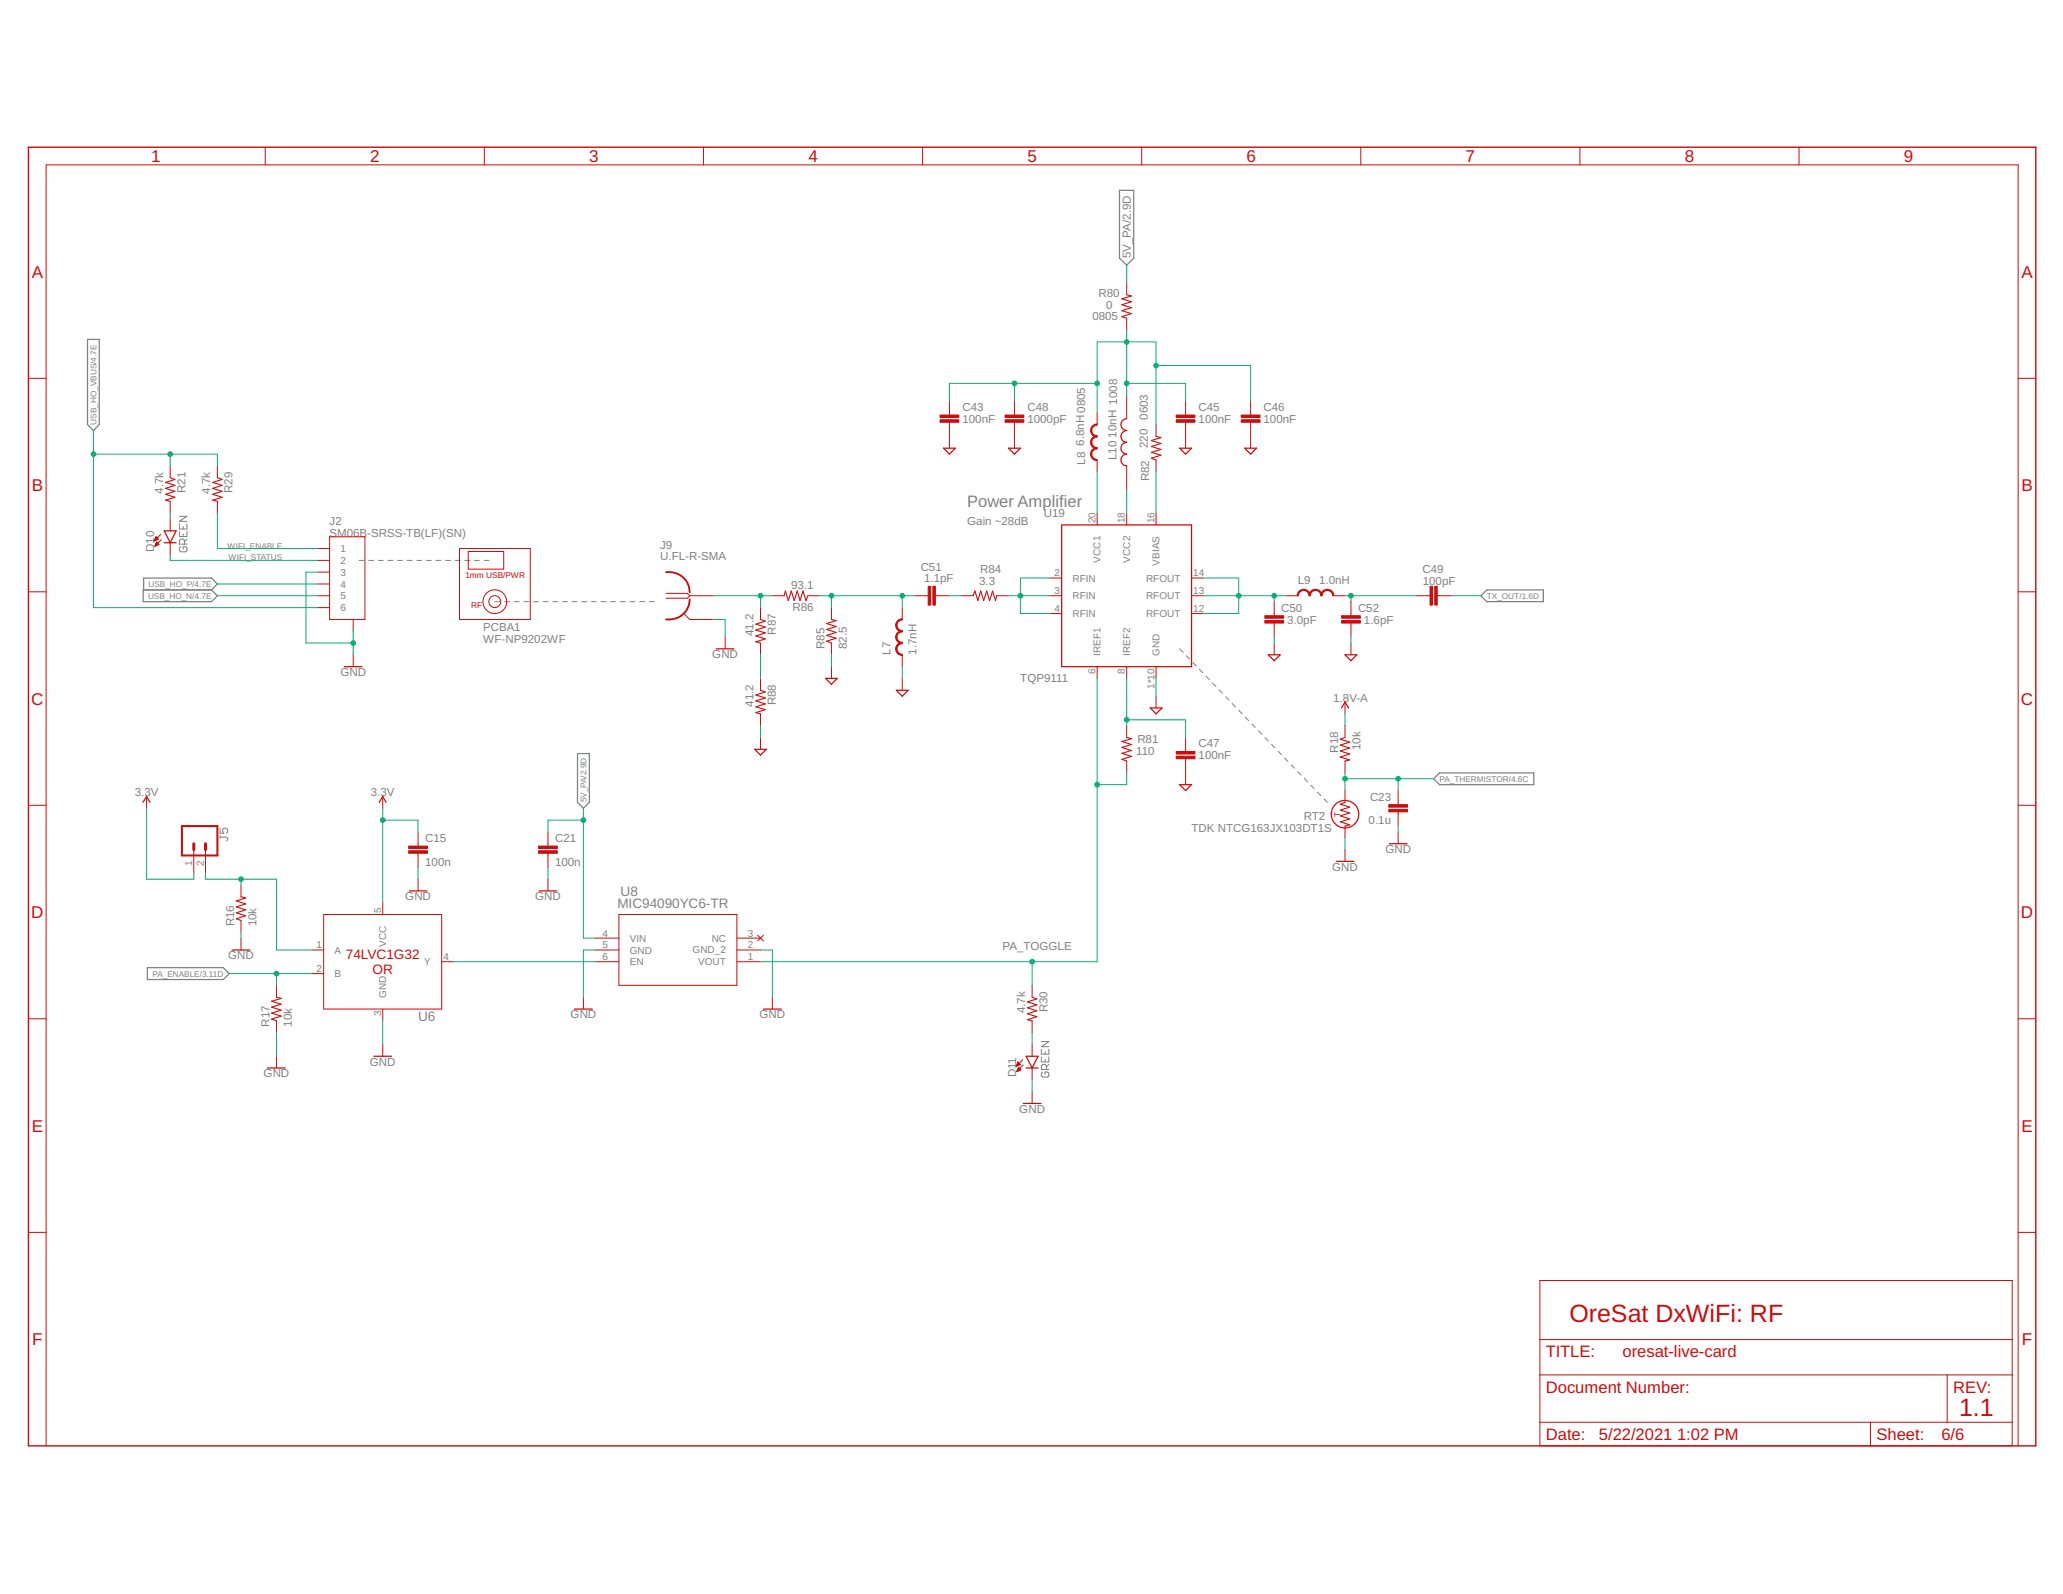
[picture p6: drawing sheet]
<svg xmlns="http://www.w3.org/2000/svg" width="279mm" height="216mm" viewBox="0 0 279 216" stroke-linecap="round" stroke-linejoin="round" font-family="sans-serif">
<g fill="none" stroke="#808080" stroke-width=".14">
<path d="M24.3 71v.6h1v-.6M24.3 72v.7h1v-.7M24.3 69.9h1l-1 .7h1M24.5 74l-.2 .2v.4l.2 .1h.6l.2-.1v-.4l-.2-.2h-.3v.4M24.8 71.3v.3M24.8 72.3v.4M25 73.7v-.5l-.2-.2h-.3l-.2 .2v.5h1M25.3 73l-.3 .4M48.6 75.9h.7M49.9 75.9h.7M51.2 75.9h.7M52.5 75.9h.7"/>
<path d="M53.8 75.9h.7M55.1 75.9h.7M56.5 75.9h.6M57.7 75.9h.7M59 75.9h.7M60.3 75.9h.7M61.6 75.9h.7M62.9 75.9h.7M64.2 75.9h.7M65.6 75.9h.6M67 81.5h.7M68.3 81.5h.7"/>
<path d="M69.6 81.5h.7M71 81.5h.6M72.2 81.5h.7M73.6 81.5h.6M74.9 81.5h.6M76.2 81.5h.7M77.5 81.5h.6M78.8 81.5h.7M80.1 81.5h.7M81.4 81.5h.7M82.7 81.5h.7M84 81.5h.7"/>
<path d="M85.3 81.5h.7M86.6 81.5h.7M87.9 81.5h.7M159.8 87.9l.4 .5M160.7 88.8l.4 .5M161.5 89.7l.5 .5M162.4 90.7l.5 .4M163.3 91.6l.5 .5M164.2 92.5l.5 .5M165.1 93.4l.5 .5M166 94.4l.5 .4M166.9 95.3l.4 .5"/>
<path d="M167.8 96.2l.4 .5M168.7 97.1l.4 .5M169.5 98l.5 .5M170.4 99l.5 .4M171.3 99.9l.5 .5M29.8 113.4h.9l.1 .2v.1l-.1 .2M29.8 112.2v.7h.5l-.2-.4v-.1l.2-.2h.4l.1 .2v.3l-.1 .2M29.8 113.2v.4M172.2 100.8l.5 .5M173.1 101.7l.4 .5M174 102.7l.4 .4M174.9 103.6l.4 .5"/>
<path d="M175.8 104.5l.4 .5M176.7 105.4l.4 .5M177.5 106.4l.5 .4M178.4 107.3l.5 .5M179.3 108.2l.5 .5M141 142.1v.7h1v-.7M141 143.2v.6h1v-.6M141 141.1h1l-1 .7h1M141.2 145.2l-.2 .2v.3l.2 .2h.7l.1-.2v-.3l-.1-.2h-.4v.3M141.5 142.5v.3M141.5 143.5v.3M141.7 144.9v-.5l-.2-.2h-.3l-.2 .2v.5h1"/>
<path d="M142 144.2l-.3 .3"/>
</g>
<path d="M151.6 25.8h1.9v9.2l-.9 .9-1-.9zM11.9 46h1.5v11.5l-.7 .8-.8-.8zM19.4 79.9h9.2l.8 .8-.8 .8h-9.2zM19.5 79.9v-1.6h9.1l.8 .8-.8 .8M200.6 80.7l.8-.8h7.6v1.6h-7.6zM78.2 102.1h1.6v6.6l-.8 .8-.8-.8zM194.2 105.5l.8-.8h12.7v1.6h-12.7zM20 131.1h10.2l.9 .8-.9 .8h-10.2z" fill="none" stroke="#808080" stroke-width=".17"/>
<path d="M3.9 19.9h271.8v175.9h-271.8z" fill="none" stroke="#c90d0c" stroke-width=".19"/>
<g fill="none" stroke="#c90d0c" stroke-width=".14">
<path d="M35.9 19.9v2.4M65.6 19.9v2.4M95.3 19.9v2.4M124.9 19.9v2.4M154.6 19.9v2.4M184.3 19.9v2.4M214 19.9v2.4M243.6 19.9v2.4M152.6 38.3v1.6M3.9 51.2h2.3M128.6 54.3v1.9M128.6 57.2v3.5"/>
<path d="M137.4 54.3v1.9M137.4 57.2v3.5M148.6 55.9v1.6M152.6 43.1v1.6M152.6 53.5v3.2M156.6 57.5v1.6M160.6 54.3v1.9M160.6 57.2v3.5M169.4 54.3v1.9M169.4 57.2v3.5M273.3 51.2h2.4M20.9 73.2h.1"/>
<path d="M20.9 73.2h.2M21 73.1h.2M21 73h.4M21 74h.1M21 73.9h.2M21 72.9h.4M21 73.8h.3M21.1 72.9h.2M21.1 73.8h.4M21.1 72.8h.1M21.1 73.7h.4M21.1 72.7h.1"/>
<path d="M21.1 72.7l.3 .3-.5 .3zM21.1 73.6h.3M21.2 73.5h.1M21.2 73.4l-.2 .6M21.2 73.4l.3 .3-.5 .3M21.2 73.4h.1M21.8 72.4l-.9 .9M21.8 73.1l-.8 .9M23.1 63.1v1.6M23.1 67.9v1.6M23.1 70.3v1.6M23.1 73.5v1.6"/>
<path d="M29.4 63.1v1.6M29.4 67.9v1.6M43 74.3h1.6M43 75.9h1.6M43 77.5h1.6M43 79.1h1.6M44.6 72.7h4.8v11.2h-4.8zM62.2 74.3h9.6v9.6h-9.6zM63.4 74.7h4.8v2.4h-4.8zM142.2 78.3h1.6M148.6 62.3v1.6M148.6 69.5v1.6"/>
<path d="M152.6 63.1v3.2M152.6 69.5v1.6M156.6 62.3v1.6M156.6 69.5v1.6M161.4 78.3h1.6M3.9 80.2h2.3M43 80.7h1.6M43 82.3h1.6M47.8 83.9v1.6M47.8 88.7v1.6M90.2 80.4h2.9l.3 .3M92.6 83.1l.8 .8h3.2"/>
<path d="M93.4 80.7h3.2M93.4 80.7l-.3 .3h-2.9M98.2 86.3v1.6M103 82.3v1.6M103 87.1v1.6M103 91.9v1.6M103 96.7v1.6M103 99.9v1.6M104.6 80.7h1.6M109.4 80.7h1.6M112.6 82.3v1.6M112.6 87.1v1.6"/>
<path d="M112.6 90.3v1.6M122.2 82.3v1.6M122.2 88.7v1.6M122.2 91.9v1.6M123.8 80.7h1.9M126.7 80.7h1.9M130.2 80.7h1.6M135 80.7h1.6M142.2 80.7h1.6M142.2 83.1h1.6M148.6 90.3v1.6M152.6 90.3v1.6"/>
<path d="M152.6 98.3v1.6M156.6 90.3v1.6M156.6 94.3v1.6M160.6 99.9v1.9M161.4 80.7h1.6M161.4 83.1h1.6M172.6 81.5v1.9M172.6 84.4v1.9M172.6 87.1v1.6M174.2 80.7h1.6M180.6 80.7h1.6M182.2 95.1v1.6"/>
<path d="M182.2 98.3v1.6M183 81.5v1.9M183 84.4v1.9M183 87.1v1.6M191.8 80.7h1.9M194.6 80.7h2M273.3 80.2h2.4M3.9 109.1h2.3M19.9 107.9v1.6M26.2 115.1v3.2M27.8 115.1v3.2M32.6 119.9v1.6"/>
<path d="M51.8 107.9v1.6M56.6 112.7v1.9M56.6 115.5v2M56.6 119.1v1.6M74.2 112.7v1.9M74.2 115.5v2M74.2 119.1v1.6M152.6 103.1v1.6M160.6 102.8v3.5M182.2 103.1v1.6M182.2 107.1v1.6M182.2 111.9v1.6"/>
<path d="M182.2 115.1v1.6M189.4 107.1v1.9M189.4 110v1.9M189.4 112.7v1.6M273.3 109.1h2.4M3.9 138h2.3M32.6 124.7v1.6M32.6 127.1v1.6M37.4 133.5v1.6M37.4 138.3v1.6M42.2 128.7h1.6M42.2 131.9h1.6"/>
<path d="M43.8 123.9h16v12.8h-16zM51.8 122.3v1.6M51.8 136.7v1.6M59.8 130.3h1.6M79 135.1v1.6M80.6 128.7h3.2M80.6 130.3h3.2M80.6 127.1h3.2M83.8 123.9h16v9.6h-16zM99.8 128.7h3.2M99.8 130.3h3.2M99.8 127.1h3.2"/>
<path d="M102.6 126.7l.8 .7M103.4 126.7l-.8 .7M104.6 135.1v1.6M139.8 133.5v1.6M139.8 138.3v1.6M273.3 138h2.4M37.4 143.1v1.6M51.8 141.5v1.6M137.6 144.4h.1M137.7 144.3h.2M137.7 144.3h.3M137.7 144.2h.5"/>
<path d="M137.7 145.1h.1M137.8 144.1h.3M137.8 145h.2M137.8 144.9h.4M137.8 144h.2M137.8 144.9h.5M137.8 143.9h.1M137.8 144.8h.4M137.9 143.8l-.3 .6M137.9 143.8l.3 .4-.6 .2M137.9 143.9h.1M137.9 144.8h.2"/>
<path d="M137.9 144.7h.2M137.9 144.6h.1M137.9 144.6l.4 .3-.6 .2zM138.5 143.5l-.9 .9M138.6 144.3l-.9 .8M139.8 141.5v1.6M139.8 144.7v1.6M139.8 147.8v1.7M3.9 166.9h2.3M208.6 173.4h63.9v22.4h-63.9zM273.3 166.9h2.4M6.2 195.8v-173.5h267.1v173.5"/>
<path d="M208.6 186.2h63.9M208.6 192.6h63.9M208.6 181.4h63.9M253.3 192.6v3.2M263.7 186.2v6.4"/>
<circle cx="67" cy="81.5" r="1.61"/>
<circle cx="67" cy="81.5" r=".8"/>
</g>
<g fill="none" stroke="#c90d0c" stroke-width=".17">
<path d="M152.6 56.7a.8 .8 0 0 0-.8 .8 .8 .8 0 0 0 .8 .8 .79 .79 0 0 0-.8 .8 .79 .79 0 0 0 .8 .8 .8 .8 0 0 0-.8 .8 .8 .8 0 0 0 .8 .8 .79 .79 0 0 0-.8 .8 .79 .79 0 0 0 .8 .8M22.2 71.9h1.7l-.8 1.6zM22.2 73.5h1.7M127.8 60.7h1.6l-.8 .8zM136.6 60.7h1.6l-.8 .8zM143.8 71.1h17.6v19.2h-17.6zM159.8 60.7h1.6l-.8 .8zM168.6 60.7h1.6l-.8 .8zM46.6 90.3h2.4M97 87.9h2.4M111.8 91.9h1.6l-.8 .8zM121.4 93.5h1.6l-.8 .8z"/>
<path d="M155.8 95.9h1.6l-.8 .8zM171.8 88.7h1.6l-.8 .8zM181.7 95.9l.5-.8 .4 .8M182.2 88.7h1.6l-.8 .8zM19.4 108.7l.5-.8 .4 .8M51.4 108.7l.4-.8 .5 .8M102.2 101.5h1.6l-.8 .8zM159.8 106.3h1.6l-.8 .8zM181 116.7h2.4M188.2 114.3h2.4M31.4 128.7h2.4M55.4 120.7h2.4"/>
<path d="M73 120.7h2.4M77.8 136.7h2.4M103.4 136.7h2.4M36.2 144.7h2.4M50.6 143.1h2.4M138.6 149.5h2.4M139 143.1h1.6l-.8 1.6zM139 144.7h1.6"/>
<circle cx="182.2" cy="110.3" r="1.86"/>
</g>
<path d="M24.6 111.9h4.8v4h-4.8z" fill="none" stroke="#c90d0c" stroke-width=".28"/>
<path d="M26.2 114.3v.8M27.8 114.3v.8" fill="none" stroke="#c90d0c" stroke-width=".4"/>
<g fill="none" stroke="#c90d0c" stroke-width=".15">
<path d="M152.6 39.9l.6 .2-1.3 .4 1.3 .4-1.3 .4 1.3 .4-1.3 .4 1.3 .4-1.3 .4 .7 .2M156.6 59.1l.6 .2-1.3 .4 1.3 .4-1.3 .4 1.3 .4-1.3 .4 1.3 .4-1.3 .4 .7 .2M23.1 64.7l.6 .2-1.3 .4 1.3 .4-1.3 .4 1.3 .4-1.3 .5 1.3 .4-1.3 .4 .7 .1M29.4 64.7l.7 .2-1.3 .4 1.3 .4-1.3 .4 1.3 .4-1.3 .5 1.3 .4-1.3 .4 .6 .1M103 83.9l.7 .2-1.3 .4 1.3 .4-1.3 .4 1.3 .4-1.3 .4 1.3 .4-1.3 .4 .6 .2M103 93.5l.7 .2-1.3 .4 1.3 .4-1.3 .4 1.3 .4-1.3 .4 1.3 .4-1.3 .4 .6 .2M106.2 80.7l.2-.6 .4 1.2 .4-1.2 .4 1.2 .4-1.2 .4 1.2 .4-1.2 .4 1.2 .2-.6M112.6 83.9l.6 .2-1.2 .4 1.2 .4-1.2 .4 1.2 .4-1.2 .4 1.2 .3-1.2 .4 .6 .3M131.8 80.7l.2-.6 .4 1.2 .4-1.2 .4 1.2 .4-1.2 .4 1.2 .4-1.2 .4 1.2 .2-.6M152.6 99.9l.6 .2-1.3 .3 1.3 .4-1.3 .4 1.3 .4-1.3 .4 1.3 .4-1.3 .4 .7 .3M182.2 99.9l-.7 .2 1.3 .4-1.3 .4 1.3 .4-1.3 .4 1.3 .4-1.3 .4 1.3 .4-.6 .2M182.2 108.7l-.7 .2 1.3 .4-1.3 .4 1.3 .4-1.3 .4 1.3 .4-1.3 .4 1.3 .4-.6 .2"/>
<path d="M32.6 121.5l.7 .1-1.3 .4 1.3 .4-1.3 .4 1.3 .4-1.3 .4 1.3 .4-1.3 .4 .6 .3M37.4 135.1l.7 .1-1.3 .4 1.3 .4-1.3 .4 1.3 .4-1.3 .4 1.3 .4-1.3 .4 .6 .3M139.8 135.1l.6 .2-1.3 .4 1.3 .4-1.3 .4 1.3 .4-1.3 .4 1.3 .4-1.3 .4 .7 .2"/>
</g>
<g fill="#c90d0c" stroke="#c90d0c" stroke-width=".14">
<path d="M127.3 56.9h2.6v.3h-2.6z"/>
<path d="M127.3 56.2h2.6v.4h-2.6z"/>
<path d="M159.3 56.9h2.5v.3h-2.5z"/>
<path d="M159.3 56.2h2.5v.4h-2.5z"/>
<path d="M168.1 56.9h2.5v.3h-2.5z"/>
<path d="M168.1 56.2h2.5v.4h-2.5z"/>
<path d="M159.3 102.4h2.5v.4h-2.5z"/>
<path d="M159.3 101.8h2.5v.3h-2.5z"/>
<path d="M136.1 56.9h2.6v.3h-2.6z"/>
<path d="M136.1 56.2h2.6v.4h-2.6z"/>
<path d="M194.3 79.4h.3v2.6h-.3z"/>
<path d="M193.7 79.4h.3v2.6h-.3z"/>
<path d="M171.3 84.1h2.5v.3h-2.5z"/>
<path d="M171.3 83.4h2.5v.3h-2.5z"/>
<path d="M126.3 79.4h.4v2.6h-.4z"/>
<path d="M125.7 79.4h.3v2.6h-.3z"/>
<path d="M181.7 84.1h2.5v.3h-2.5z"/>
<path d="M181.7 83.4h2.5v.3h-2.5z"/>
<path d="M55.4 115.2h2.5v.4h-2.5z"/>
<path d="M55.4 114.6h2.5v.3h-2.5z"/>
<path d="M72.9 115.2h2.6v.4h-2.6z"/>
<path d="M72.9 114.6h2.6v.3h-2.6z"/>
<path d="M188.1 109.6h2.5v.4h-2.5z"/>
<path d="M188.1 109h2.5v.3h-2.5z"/>
</g>
<g fill="#c90d0c" stroke="#c90d0c" stroke-width=".14">
<path d="M121.3 87.9h.2a.74 .74 0 0 0 .7 .7v.2h-.1a.9 .9 0 0 1-.8-.9z" fill-rule="evenodd"/>
<path d="M121.6 87.2l.5-.2h.1v.2a.74 .74 0 0 0-.7 .7h-.2v-.1z" fill-rule="evenodd"/>
<path d="M121.3 86.3h.2a.74 .74 0 0 0 .7 .7v.2a.85 .85 0 0 1-.9-.9z" fill-rule="evenodd"/>
<path d="M121.5 85.7l.6-.3h.1v.2a.7 .7 0 0 0-.7 .7h-.2v-.1z" fill-rule="evenodd"/>
<path d="M121.3 84.7h.2a.74 .74 0 0 0 .7 .7v.2h-.1a.9 .9 0 0 1-.8-.9z" fill-rule="evenodd"/>
<path d="M121.6 84l.5-.2h.1v.2a.74 .74 0 0 0-.7 .7h-.2v-.1z" fill-rule="evenodd"/>
<path d="M147.7 61.5h.2a.7 .7 0 0 0 .7 .7v.2a.85 .85 0 0 1-.9-.9z" fill-rule="evenodd"/>
<path d="M147.9 61l.6-.4h.1v.2a.7 .7 0 0 0-.7 .7h-.2z" fill-rule="evenodd"/>
<path d="M147.7 59.9h.2a.7 .7 0 0 0 .7 .7v.2h-.1a.86 .86 0 0 1-.8-.9z" fill-rule="evenodd"/>
<path d="M147.9 59.4l.6-.4h.1v.2a.74 .74 0 0 0-.7 .7h-.2z" fill-rule="evenodd"/>
<path d="M147.7 58.3h.2a.7 .7 0 0 0 .7 .7v.2a.85 .85 0 0 1-.9-.9z" fill-rule="evenodd"/>
<path d="M147.9 57.8l.6-.4h.1v.2a.7 .7 0 0 0-.7 .7h-.2z" fill-rule="evenodd"/>
<path d="M176 80l.4-.2h.2v.2a.74 .74 0 0 0-.7 .7h-.2v-.1z" fill-rule="evenodd"/>
<path d="M176.6 79.8h.1a.85 .85 0 0 1 .7 .9h-.1a.74 .74 0 0 0-.7-.7z" fill-rule="evenodd"/>
<path d="M177.5 80.2l.6-.4h.1v.2a.74 .74 0 0 0-.8 .7h-.1v-.1z" fill-rule="evenodd"/>
<path d="M178.2 79.8h.1a.85 .85 0 0 1 .7 .9h-.1a.7 .7 0 0 0-.7-.7z" fill-rule="evenodd"/>
<path d="M179.2 80l.4-.2h.2v.2a.74 .74 0 0 0-.8 .7h-.1v-.1z" fill-rule="evenodd"/>
<path d="M179.8 79.8h.1a.85 .85 0 0 1 .7 .9h-.1a.74 .74 0 0 0-.7-.7z" fill-rule="evenodd"/>
</g>
<path d="M90.2 77.5a2.8 2.8 0 0 1 3.2 2.7M93.4 81.2a2.8 2.8 0 0 1-3.2 2.7" fill="none" stroke="#c90d0c" stroke-width=".25"/>
<g fill="none" stroke="#0dab76" stroke-width=".14">
<path d="M152.6 35.9v2.4M12.7 58.3v24h30.3M137.4 51.9v2.4M148.6 55.9v-9.6h8v11.2M148.6 51.9h-20v2.4M152.6 44.7v8.8M152.6 51.9h8v2.4M156.6 49.5h12.8v4.8M12.7 61.5h16.7v1.6M23.1 61.5v1.6M23.1 69.5v.8M23.1 75.1v.8h19.9"/>
<path d="M29.4 69.5v4.8h13.6M29.4 79.1h13.6M43 77.5h-1.6v9.6h6.4M142.2 78.3h-4v4.8h4M148.6 63.9v5.6M152.6 66.3v3.2M156.6 63.9v5.6M163 78.3h4.8v4.8h-4.8M29.4 80.7h13.6M47.8 85.5v3.2M96.6 83.9h1.6v2.4M96.6 80.7h8"/>
<path d="M103 80.7v1.6M103 88.7v3.2M103 98.3v1.6M111 80.7h12.8M112.6 80.7v1.6M112.6 88.7v1.6M122.2 80.7v1.6M122.2 90.3v1.6M128.6 80.7h1.6M136.6 80.7h5.6M148.6 91.9v38.4h-45.6M152.6 91.9v6.4"/>
<path d="M152.6 97.5h8v2.4M156.6 91.9v2.4M163 80.7h11.2M172.6 80.7v.8M172.6 86.3v.8M182.2 96.7v1.6M182.2 80.7h9.6M183 80.7v.8M183 86.3v.8M196.6 80.7h4M19.9 109.5v9.6h6.3v-.8M27.8 118.3v.8h9.6v9.6h4.8"/>
<path d="M32.6 119.1v.8M51.8 109.5v12.8M51.8 111.1h4.8v1.6M56.6 117.5v1.6M74.2 117.5v1.6M79 109.5v17.6h1.6M79 111.1h-4.8v1.6M152.6 104.7v1.6h-4M182.2 104.7v2.4M182.2 113.5v1.6M182.2 105.5h12M189.4 105.5v1.6"/>
<path d="M189.4 111.9v.8M31.1 131.9h11.1M32.6 126.3v.8M37.4 131.9v1.6M37.4 139.9v3.2M51.8 138.3v3.2M61.4 130.3h19.2M80.6 128.7h-1.6v6.4M103 128.7h1.6v6.4M139.8 130.3v3.2M139.8 139.9v1.6M139.8 146.3v1.5"/>
</g>
<g fill="#0dab76" stroke="#0dab76" stroke-width=".14">
<circle cx="47.8" cy="87.1" r=".32"/>
<circle cx="32.6" cy="119.1" r=".32"/>
<circle cx="51.8" cy="111.1" r=".32"/>
<circle cx="79" cy="111.1" r=".32"/>
<circle cx="152.6" cy="46.3" r=".32"/>
<circle cx="156.6" cy="49.5" r=".32"/>
<circle cx="148.6" cy="51.9" r=".32"/>
<circle cx="137.4" cy="51.9" r=".32"/>
<circle cx="152.6" cy="51.9" r=".32"/>
<circle cx="152.6" cy="97.5" r=".32"/>
<circle cx="167.8" cy="80.7" r=".32"/>
<circle cx="172.6" cy="80.7" r=".32"/>
<circle cx="183" cy="80.7" r=".32"/>
<circle cx="138.2" cy="80.7" r=".32"/>
<circle cx="148.6" cy="106.3" r=".32"/>
<circle cx="139.8" cy="130.3" r=".32"/>
<circle cx="103" cy="80.7" r=".32"/>
<circle cx="112.6" cy="80.7" r=".32"/>
<circle cx="122.2" cy="80.7" r=".32"/>
<circle cx="37.4" cy="131.9" r=".32"/>
<circle cx="182.2" cy="105.5" r=".32"/>
<circle cx="189.4" cy="105.5" r=".32"/>
<circle cx="23.1" cy="61.5" r=".32"/>
<circle cx="12.7" cy="61.5" r=".32"/>
</g>
<g font-size="3.4" fill="#c90d0c">
<text x="212.6" y="179">OreSat DxWiFi: RF</text>
<text x="265.3" y="191.8">1.1</text>
</g>
<g font-size="2.3" fill="#c90d0c">
<text x="20.5" y="22">1</text>
<text x="50.1" y="22">2</text>
<text x="79.8" y="22">3</text>
<text x="109.5" y="22">4</text>
<text x="139.2" y="22">5</text>
<text x="168.8" y="22">6</text>
<text x="198.5" y="22">7</text>
<text x="228.2" y="22">8</text>
<text x="257.8" y="22">9</text>
<text x="4.3" y="37.6">A</text>
<text x="273.8" y="37.6">A</text>
<text x="4.3" y="66.5">B</text>
<text x="273.8" y="66.5">B</text>
<text x="4.2" y="95.4">C</text>
<text x="273.7" y="95.4">C</text>
<text x="4.2" y="124.4">D</text>
<text x="273.7" y="124.4">D</text>
<text x="4.3" y="153.3">E</text>
<text x="273.8" y="153.3">E</text>
<text x="4.4" y="182.2">F</text>
<text x="273.8" y="182.2">F</text>
</g>
<text font-size="2.2" fill="#808080" x="131" y="68.7">Power Amplifier</text>
<g font-size="2.2" fill="#c90d0c">
<text x="209.4" y="183.8">TITLE:</text>
<text x="219.7" y="183.8">oresat-live-card</text>
<text x="209.4" y="188.6">Document Number:</text>
<text x="264.5" y="188.6">REV:</text>
<text x="209.4" y="195">Date:</text>
<text x="216.5" y="195">5/22/2021</text>
<text x="227.1" y="195">1:02 PM</text>
<text x="254.1" y="195">Sheet:</text>
<text x="262.9" y="195">6/6</text>
</g>
<g font-size="1.8" fill="#808080">
<text x="83.6" y="122.9">MIC94090YC6-TR</text>
<text x="84" y="121.3">U8</text>
<text x="56.6" y="138.3">U6</text>
</g>
<g font-size="1.8" fill="#c90d0c">
<text x="46.9" y="129.9">74LVC1G32</text>
<text x="50.5" y="131.9">OR</text>
</g>
<g font-size="1.6" fill="#808080">
<text x="153.1" y="35" transform="rotate(-90 153.1 35)">5V_PA/2.9D</text>
<text x="148.8" y="40.2">R80</text>
<text x="149.8" y="41.8">0</text>
<text x="147.9" y="43.3">0805</text>
<text x="130.4" y="57.3">100nF</text>
<text x="130.4" y="55.7">C43</text>
<text x="139.1" y="57.3">1000pF</text>
<text x="139.1" y="55.7">C48</text>
<text x="151.2" y="59.3" transform="rotate(-90 151.2 59.3)">10nH 1008</text>
<text x="155.5" y="56.9" transform="rotate(-90 155.5 56.9)">0603</text>
<text x="162.3" y="57.3">100nF</text>
<text x="162.3" y="55.7">C45</text>
<text x="171.1" y="57.3">100nF</text>
<text x="171.1" y="55.7">C46</text>
<text x="146.8" y="60.4" transform="rotate(-90 146.8 60.4)">6.8nH 0805</text>
<text x="147" y="62.9" transform="rotate(-90 147 62.9)">L8</text>
<text x="151.2" y="62.3" transform="rotate(-90 151.2 62.3)">L10</text>
<text x="155.5" y="60.7" transform="rotate(-90 155.5 60.7)">220</text>
<text x="155.6" y="65.2" transform="rotate(-90 155.6 65.2)">R82</text>
<text x="22.1" y="66.9" transform="rotate(-90 22.1 66.9)">4.7k</text>
<text x="25.1" y="66.8" transform="rotate(-90 25.1 66.8)">R21</text>
<text x="28.5" y="66.9" transform="rotate(-90 28.5 66.9)">4.7k</text>
<text x="31.5" y="66.8" transform="rotate(-90 31.5 66.8)">R29</text>
<text x="44.6" y="71.1">J2</text>
<text x="131" y="71.1">Gain ~28dB</text>
<text x="141.4" y="70.1">U19</text>
<text x="20.9" y="74.8" transform="rotate(-90 20.9 74.8)">D10</text>
<text x="44.6" y="72.7">SM06B-SRSS-TB(LF)(SN)</text>
<text x="89.4" y="75.9">U.FL-R-SMA</text>
<text x="89.4" y="74.3">J9</text>
<text x="124.7" y="77.3">C51</text>
<text x="132.8" y="77.7">R84</text>
<text x="192.7" y="77.7">C49</text>
<text x="107.2" y="79.7">93.1</text>
<text x="107.3" y="82.8">R86</text>
<text x="125.2" y="78.8">1.1pF</text>
<text x="132.6" y="79.3">3.3</text>
<text x="173.5" y="82.9">C50</text>
<text x="175.8" y="79.1">L9</text>
<text x="178.6" y="79.1">1.0nH</text>
<text x="183.9" y="82.9">C52</text>
<text x="192.7" y="79.3">100pF</text>
<text x="65.4" y="87.1">WF-NP9202WF</text>
<text x="65.4" y="85.5">PCBA1</text>
<text x="96.5" y="89.2">GND</text>
<text x="102" y="86.1" transform="rotate(-90 102 86.1)">41.2</text>
<text x="105.1" y="86" transform="rotate(-90 105.1 86)">R87</text>
<text x="111.7" y="87.9" transform="rotate(-90 111.7 87.9)">R85</text>
<text x="114.7" y="87.9" transform="rotate(-90 114.7 87.9)">82.5</text>
<text x="120.6" y="88.7" transform="rotate(-90 120.6 88.7)">L7</text>
<text x="124.1" y="88.7" transform="rotate(-90 124.1 88.7)">1.7nH</text>
<text x="174.3" y="84.5">3.0pF</text>
<text x="184.7" y="84.5">1.6pF</text>
<text x="46.1" y="91.6">GND</text>
<text x="102" y="95.7" transform="rotate(-90 102 95.7)">41.2</text>
<text x="105.1" y="95.5" transform="rotate(-90 105.1 95.5)">R88</text>
<text x="138.2" y="92.4">TQP9111</text>
<text x="180.6" y="95.1">1.8V-A</text>
<text x="154" y="100.7">R81</text>
<text x="162.3" y="101.2">C47</text>
<text x="181.2" y="101.9" transform="rotate(-90 181.2 101.9)">R18</text>
<text x="184.2" y="101.6" transform="rotate(-90 184.2 101.6)">10k</text>
<text x="18.2" y="107.9">3.3V</text>
<text x="50.2" y="107.9">3.3V</text>
<text x="153.9" y="102.3">110</text>
<text x="162.3" y="102.8">100nF</text>
<text x="161.4" y="112.7">TDK NTCG163JX103DT1S</text>
<text x="176.6" y="111.1">RT2</text>
<text x="185.4" y="111.6">0.1u</text>
<text x="185.5" y="108.4">C23</text>
<text x="57.6" y="117.2">100n</text>
<text x="57.6" y="114">C15</text>
<text x="75.2" y="117.2">100n</text>
<text x="75.2" y="114">C21</text>
<text x="180.4" y="118">GND</text>
<text x="187.6" y="115.6">GND</text>
<text x="31.7" y="125.5" transform="rotate(-90 31.7 125.5)">R16</text>
<text x="34.7" y="125.5" transform="rotate(-90 34.7 125.5)">10k</text>
<text x="54.9" y="122">GND</text>
<text x="72.5" y="122">GND</text>
<text x="30.9" y="129.9">GND</text>
<text x="135.8" y="128.7">PA_TOGGLE</text>
<text x="77.3" y="137.9">GND</text>
<text x="102.9" y="137.9">GND</text>
<text x="138.8" y="137.2" transform="rotate(-90 138.8 137.2)">4.7k</text>
<text x="141.9" y="137.1" transform="rotate(-90 141.9 137.1)">R30</text>
<text x="36.5" y="139.1" transform="rotate(-90 36.5 139.1)">R17</text>
<text x="39.5" y="139.1" transform="rotate(-90 39.5 139.1)">10k</text>
<text x="35.7" y="145.9">GND</text>
<text x="50.1" y="144.3">GND</text>
<text x="137.6" y="145.9" transform="rotate(-90 137.6 145.9)">D11</text>
<text x="138.1" y="150.7">GND</text>
</g>
<g font-size="1.4" fill="#808080">
<text x="148.4" y="70.9" transform="rotate(-90 148.4 70.9)">20</text>
<text x="152.4" y="70.9" transform="rotate(-90 152.4 70.9)">18</text>
<text x="156.4" y="70.9" transform="rotate(-90 156.4 70.9)">16</text>
<text x="46.1" y="74.8">1</text>
<text x="46.1" y="76.4">2</text>
<text x="46.1" y="78">3</text>
<text x="149.1" y="76.2" transform="rotate(-90 149.1 76.2)">VCC1</text>
<text x="153.1" y="76.2" transform="rotate(-90 153.1 76.2)">VCC2</text>
<text x="157.1" y="76.6" transform="rotate(-90 157.1 76.6)">VBIAS</text>
<text x="46.1" y="79.6">4</text>
<text x="46.1" y="81.2">5</text>
<text x="46.1" y="82.8">6</text>
<text x="142.8" y="78.1">2</text>
<text x="142.8" y="80.5">3</text>
<text x="142.8" y="82.9">4</text>
<text x="145.3" y="78.8">RFIN</text>
<text x="145.3" y="81.2">RFIN</text>
<text x="145.3" y="83.6">RFIN</text>
<text x="155.2" y="78.8">RFOUT</text>
<text x="155.2" y="81.2">RFOUT</text>
<text x="155.2" y="83.6">RFOUT</text>
<text x="161.6" y="78.1">14</text>
<text x="161.6" y="80.5">13</text>
<text x="161.6" y="82.9">12</text>
<text x="149.1" y="88.8" transform="rotate(-90 149.1 88.8)">IREF1</text>
<text x="153.1" y="88.8" transform="rotate(-90 153.1 88.8)">IREF2</text>
<text x="157.1" y="88.8" transform="rotate(-90 157.1 88.8)">GND</text>
<text x="148.4" y="91.3" transform="rotate(-90 148.4 91.3)">6</text>
<text x="152.4" y="91.3" transform="rotate(-90 152.4 91.3)">8</text>
<text x="156.4" y="93.3" transform="rotate(-90 156.4 93.3)">1*10</text>
<text x="26" y="117.3" transform="rotate(-90 26 117.3)">1</text>
<text x="27.6" y="117.3" transform="rotate(-90 27.6 117.3)">2</text>
<text x="51.6" y="123.6" transform="rotate(-90 51.6 123.6)">5</text>
<text x="42.8" y="128.4">1</text>
<text x="42.8" y="131.6">2</text>
<text x="45.3" y="129.1">A</text>
<text x="52.3" y="128.2" transform="rotate(-90 52.3 128.2)">VCC</text>
<text x="57.5" y="130.7">Y</text>
<text x="60.1" y="130">4</text>
<text x="81.6" y="126.8">4</text>
<text x="81.6" y="128.4">5</text>
<text x="81.6" y="130">6</text>
<text x="85.3" y="127.5">VIN</text>
<text x="85.3" y="129.1">GND</text>
<text x="85.3" y="130.7">EN</text>
<text x="93.8" y="129.1">GND_2</text>
<text x="94.5" y="130.7">VOUT</text>
<text x="96.4" y="127.5">NC</text>
<text x="101.3" y="130">1</text>
<text x="101.3" y="128.4">2</text>
<text x="101.3" y="126.8">3</text>
<text x="45.3" y="132.3">B</text>
<text x="51.6" y="137.6" transform="rotate(-90 51.6 137.6)">3</text>
<text x="52.3" y="135.2" transform="rotate(-90 52.3 135.2)">GND</text>
</g>
<g font-size="1.1" fill="#808080">
<text x="13.1" y="57.5" transform="rotate(-90 13.1 57.5)">USB_HO_VBUS/4.7E</text>
<text x="30.8" y="74.3">WIFI_ENABLE</text>
<text x="31" y="75.9">WIFI_STATUS</text>
<text x="20" y="81.1">USB_HO_N/4.7E</text>
<text x="20.1" y="79.5">USB_HO_P/4.7E</text>
<text x="201.4" y="81.1">TX_OUT/1.6D</text>
<text x="195" y="105.9">PA_THERMISTOR/4.6C</text>
<text x="79.4" y="108.7" transform="rotate(-90 79.4 108.7)">5V_PA/2.9D</text>
<text x="20.7" y="132.3">PA_ENABLE/3.11D</text>
</g>
<g font-size="1.1" fill="#c90d0c">
<text x="63" y="78.3">1mm USB/PWR</text>
<text x="63.8" y="82.3">RF</text>
<text x="181.5" y="110.7" transform="rotate(-90 181.5 110.7)">T</text>
</g>
</svg>
